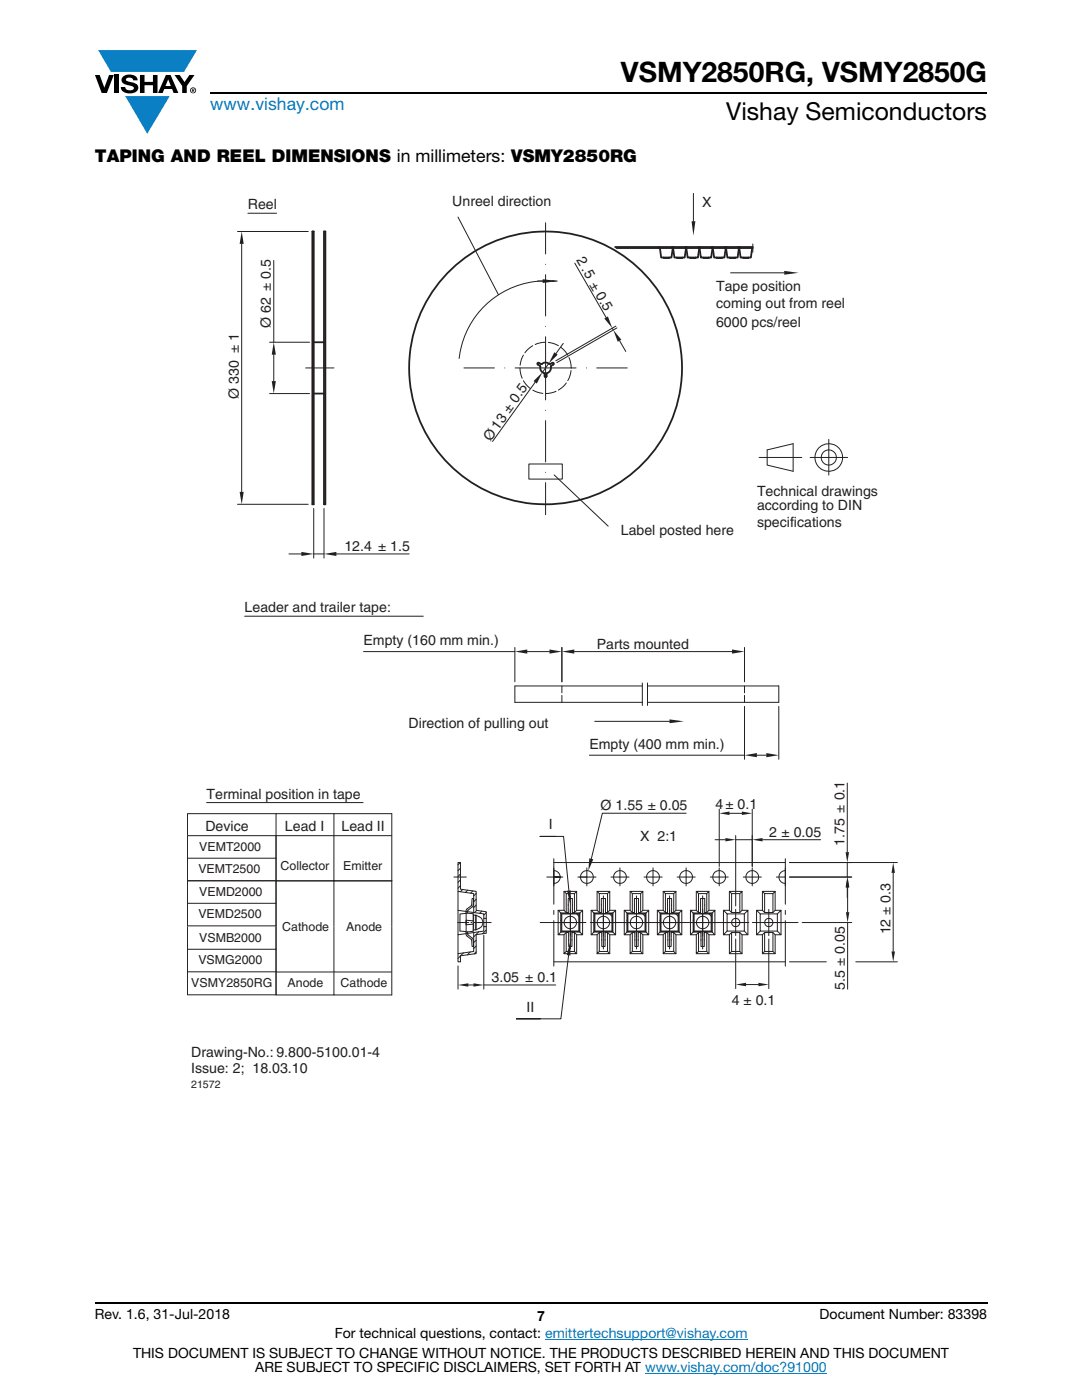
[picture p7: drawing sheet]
<svg xmlns="http://www.w3.org/2000/svg" width="216mm" height="279mm" viewBox="0 0 216 279" stroke-linecap="round" stroke-linejoin="round" font-family="sans-serif">
<g fill="#0a7fc3">
<path d="M19.6 10h19.7l-2.6 4.3h-1.1h-13.5z"/>
<path d="M25 19.2h8.9l-4.5 7.5z"/>
</g>
<g fill="#000">
<path d="M18.9 15h1l.9 2.5 1-2.5h.9l-1.4 3.6h-1zM22.9 15h.9v3.6h-.9zM24.6 15.3a2.1 2.1 0 0 1 2.8 .3l.1 .4h-.9a.79 .79 0 0 0-.7-.5 .79 .79 0 0 0-.8 .4l.3 .3 1 .2a1.08 1.08 0 0 1 1.2 1 1.08 1.08 0 0 1-1.1 1.2 1.73 1.73 0 0 1-2.4-1.2h.9a.96 .96 0 0 0 .8 .6 .96 .96 0 0 0 .9-.4 1.31 1.31 0 0 0-1.2-.6 1.03 1.03 0 0 1-1.1-.6 1.03 1.03 0 0 1 .2-1.1zM27.9 15h.9v1.3h1.7v-1.3h.9v3.6h-.9v-1.6h-1.7v1.6h-.9zM34.8 15h1.1l.9 1.4 1-1.4h1l-1.5 2.2v1.4h-.9v-1.4z"/>
<path d="M33.6 15.9l.5 1.3h-1.1zM33.1 15l-1.6 3.6h1l.3-.8h1.5l.3 .8h1l-1.6-3.6z"/>
<path d="M38.4 17.8h.2v.2h-.2zM38.3 17.7v.7h.1v-.3l.4 .3-.2-.3 .2-.2-.1-.2z"/>
<path d="M38.1 18a.46 .46 0 0 1 .9 0 .46 .46 0 0 1-.9 0zM37.9 18a.6 .6 0 0 0 1.2 0 .6 .6 0 0 0-1.2 0z"/>
</g>
<path d="M42 18.6h155M18.9 260h178.1" fill="none" stroke="#000" stroke-width=".36"/>
<path d="M108.8 267.3h40.3M128.7 274h36.3" fill="none" stroke="#007ec4" stroke-width=".2"/>
<path d="M37.3 38.5h141.8v179.1h-141.8z" fill="#fff"/>
<g fill="none" stroke="#231f20" stroke-width=".2">
<path d="M151.5 91.3h8.5M153.1 89.8l5.2-1.2v5.5l-5.2-1.3zM161.6 91.3h7.5M165.4 87.7v7.1M48.8 123h35.7M102.7 136.9h25.5M112.1 129.2v6.9M114.6 130h31.5M148.6 129.2v6.9M102.7 140.2h25.5"/>
<circle cx="165.4" cy="91.3" r="1.51"/>
<circle cx="165.4" cy="91.3" r="2.76"/>
</g>
<g fill="#231f20">
<path d="M146.1 129.6l2.5 .4-2.5 .4z"/>
<path d="M112.1 130l2.5-.4v.8z"/>
</g>
<path d="M117.6 150.7h31M148.6 141v10.5M151 150.7h1.9M155.4 141v10.5" fill="none" stroke="#231f20" stroke-width=".2"/>
<g fill="#231f20">
<path d="M152.9 150.3l2.5 .4-2.5 .4z"/>
<path d="M148.6 150.7l2.4-.4v.8z"/>
</g>
<path d="M72.5 130h30.2M102.7 129.2v6.9M105.2 130h4.4M112.1 129.2v6.9M128.2 136.3v4.5M129.2 136.9h26.2v3.3h-26.2M129.2 136.3v4.5" fill="none" stroke="#231f20" stroke-width=".2"/>
<g fill="#231f20">
<path d="M109.6 129.6l2.5 .4-2.5 .4z"/>
<path d="M102.7 130l2.5-.4v.8z"/>
</g>
<path d="M54.6 52v16.3M91.4 43.3l8.1 15.5M107.6 56.1a17.4 17.4 0 0 0-16 15.4M53.8 78.5h8M53.8 68.3h8M54.6 70.8v5.3M92.6 73.4h6.1M100.7 73.4h.1M102.8 73.4h6.1M102.7 136.9v3.3M112.1 136.9v1.4M112.1 138.8v1.4" fill="none" stroke="#231f20" stroke-width=".2"/>
<circle cx="108.9" cy="73.4" r="27.2" fill="none" stroke="#231f20" stroke-width=".36"/>
<g fill="#231f20">
<path d="M54.2 76.1h.8l-.4 2.4z"/>
<path d="M54.6 68.3l.4 2.5h-.8z"/>
</g>
<path d="M62.3 46.2v54.4M62.6 46.2v54.4M64.6 46.2v54.4M64.9 46.2v54.4" fill="none" stroke="#231f20" stroke-width=".36"/>
<path d="M47.4 46.2h14.1M48.2 48.7v49.5M47.4 100.6h14.1" fill="none" stroke="#231f20" stroke-width=".2"/>
<g fill="#231f20">
<path d="M47.8 98.2h.8l-.4 2.4z"/>
<path d="M48.2 46.2l.4 2.5h-.8z"/>
</g>
<path d="M62.3 46.2h.3M64.7 46.2h.2M62.6 78.5h2M62.6 68.3h2.1M62.3 100.6h.3M64.6 100.6h.3" fill="none" stroke="#231f20" stroke-width=".36"/>
<path d="M49.5 42.6h5.7M61 73.4h5.6" fill="none" stroke="#231f20" stroke-width=".2"/>
<path d="M110.1 55.9l1.1 .2-1.1 .2z" fill="#231f20"/>
<path d="M108.9 44.5v6.2M108.9 54.8v8.3M108.9 52.8h.1M114.7 52.5l6.2 10.9M108.9 67.2v6.2M108.9 65.1h.1M122.2 65.5l.2 .4M122.9 65.1l-12 6.9M123.1 65.4l-12 7M123.6 68l1.3 2.1" fill="none" stroke="#231f20" stroke-width=".2"/>
<g fill="#231f20">
<path d="M122.4 65.9l1.6 1.9-.7 .4z"/>
<path d="M120.6 63.6l.7-.4 .9 2.3z"/>
</g>
<g fill="none" stroke="#231f20" stroke-width=".2">
<path d="M107.8 56.1h3.4M103.8 73.4l.1 1.2 .3 .9M104.4 70.9l-.4 .8-.2 1.2M104.4 76l.8 1 .7 .6M106.3 69l-1.1 .8-.5 .6M106.3 77.9l.9 .4 1.1 .2M106.8 76.3l-8.5 11.8M108.9 68.3l-1.2 .1-.9 .4M109.4 68.3l1.2 .3 .8 .4M109.5 72.6l-1.3 1.7M110.9 78.1l-.9 .3-1.1 .1M111.9 69.3l.6 .5 .8 1.1"/>
<path d="M112.4 68.5l-1.5 2.1M113 76.4l-.5 .6-1.1 .9M113.5 71.3l.3 1 .2 1.1M113.9 74l-.2 1.1-.4 .9M114.9 73.4h-6v6.4M117 73.4h.1M119.1 73.4h6.1M105.5 92.6h6.7v3h-6.7zM108.9 83.9v8.3M108.9 96.3v6.4M108.9 81.9h.1M108.9 94.3h.1"/>
<path d="M110.6 94.8l10.8 10.2"/>
</g>
<path d="M107.2 72.5l.2-.1 .6 .3a1.58 1.58 0 0 1 1.8 0l.5-.3 .2 .1v.2l-.5 .3a1.51 1.51 0 0 1-.9 1.6v.6l-.2 .1-.2-.1v-.6a1.51 1.51 0 0 1-1-1.6l-.5-.3z" fill="none" stroke="#231f20" stroke-width=".36"/>
<g fill="#231f20">
<path d="M110.6 70.3l.7 .5-1.8 1.8z"/>
<path d="M106.5 76.1l1.7-1.8-1.1 2.2z"/>
</g>
<path d="M138.4 38.6v5.6" fill="none" stroke="#231f20" stroke-width=".2"/>
<path d="M138 44.2h.8l-.4 2.8z" fill="#231f20"/>
<path d="M145.8 54.4h10.7" fill="none" stroke="#231f20" stroke-width=".2"/>
<path d="M156.5 54.1l2.9 .3-2.9 .4z" fill="#231f20"/>
<path d="M118.7 144h14.9" fill="none" stroke="#231f20" stroke-width=".2"/>
<path d="M133.6 143.6l2.9 .4-2.9 .3z" fill="#231f20"/>
<path d="M57.7 110.5h2.4M62.6 101.5v9.9M62.6 110.5h2M64.6 101.5v9.9M67.1 110.5h14.5" fill="none" stroke="#231f20" stroke-width=".2"/>
<g fill="#231f20">
<path d="M60.1 110.1l2.5 .5-2.5 .4z"/>
<path d="M64.7 110.6l2.4-.5v.9z"/>
</g>
<path d="M107.3 56.1h1" fill="none" stroke="#231f20" stroke-width=".2"/>
<path d="M108.3 55.7l2.9 .4-2.9 .4z" fill="#231f20"/>
<g fill="none" stroke="#231f20" stroke-width=".2">
<path d="M150.2 48.7v1.6M148.6 136.9v1.4M148.6 138.8v1.4M110.5 173.6v1.4h1.4h-2.8M110.5 171.4v9.1M110.5 172.1h46.2M110.8 166.9h-3h4.7l1 10.8M115.7 175h1.4M156.7 171.4v9.1M107.8 184.1h7M110.5 181.7v.8M110.5 183.7v9.1"/>
<path d="M110.5 192h46.2M116.1 184.1h.8M118.1 184.1h8.1M127.4 184.1h.9M129.5 184.1h8M138.8 184.1h.8M140.8 184.1h8.1M150.1 184.1h.8M152.2 184.1h7M156.7 181.7v.8M156.7 183.7v9.1"/>
</g>
<g fill="none" stroke="#231f20" stroke-width=".36">
<path d="M122.7 49.3h27.5M123 49.5h27.2M131.7 49.5l.2 1.9h2.1l.2-1.9M132.4 51.4v.1l1.1-.1M134.3 49.5l.3 1.9h2l.3-1.9M135.1 51.4v.1l1-.1M136.9 49.5l.3 1.9h2.1l.2-1.9M137.7 51.4v.1l1.1-.1M139.6 49.5l.3 1.9h2l.3-1.9M140.3 51.4v.1h1.1v-.1M142.2 49.5l.3 1.9h2l.3-1.9M143 51.4v.1h1.1v-.1"/>
<path d="M144.9 49.5l.2 1.9h2.1l.2-1.9M145.6 51.4v.1l1.1-.1M147.5 49.5l.3 1.9h2l.3-1.9M148.3 51.4v.1l1-.1"/>
</g>
<path d="M113.1 177.8l.8-.1-.1 2.9z" fill="#231f20"/>
<path d="M113.5 190.6l-1.6 12.7h-8.9h4.8" fill="none" stroke="#231f20" stroke-width=".2"/>
<path d="M113.8 187.8v2.9l-.7-.1z" fill="#231f20"/>
<path d="M157.5 172.1h21.6M178.2 174.2v15.7M157.5 192h7.4" fill="none" stroke="#231f20" stroke-width=".2"/>
<g fill="#231f20">
<path d="M178.2 172.1l.4 2.1h-.7z"/>
<path d="M177.9 189.9h.7l-.4 2.1z"/>
</g>
<path d="M157.5 175h12.5M169.1 177.1v4.9M160.1 184.1h9.9M169.1 184.1v13.3M170.8 192h8.3" fill="none" stroke="#231f20" stroke-width=".2"/>
<g fill="#231f20">
<path d="M169.1 175l.4 2.1h-.7z"/>
<path d="M168.8 182h.7l-.4 2.1z"/>
</g>
<path d="M169.1 156.3v13.8M157.5 175h12.4M157.5 172.1h12.4M169.1 172.1v2.9M169.1 177.1v2" fill="none" stroke="#231f20" stroke-width=".2"/>
<g fill="#231f20">
<path d="M169.1 175l.3 2.1h-.7z"/>
<path d="M168.7 170.1h.7l-.3 2z"/>
</g>
<path d="M142.7 167.6h2M146.8 167.6h3.3M146.8 166.8v14M150.1 166.8v6.1M152.2 167.6h11.5" fill="none" stroke="#231f20" stroke-width=".2"/>
<g fill="#231f20">
<path d="M144.7 167.2l2.1 .4-2.1 .3z"/>
<path d="M150.1 167.6l2.1-.4v.7z"/>
</g>
<path d="M143.5 161.5v11.4M145.6 162.3h2.4M150.1 161.5v11.4" fill="none" stroke="#231f20" stroke-width=".2"/>
<g fill="#231f20">
<path d="M143.5 162.3l2.1-.3v.7z"/>
<path d="M148 162l2.1 .3-2.1 .4z"/>
</g>
<path d="M146.8 187.4v9.9M148.9 196.5h2.4M153.4 187.4v9.9" fill="none" stroke="#231f20" stroke-width=".2"/>
<g fill="#231f20">
<path d="M146.8 196.5l2.1-.4v.7z"/>
<path d="M151.3 196.1l2.1 .4-2.1 .3z"/>
</g>
<path d="M136.9 162.3h-16.7l-2.2 9.1" fill="none" stroke="#231f20" stroke-width=".2"/>
<path d="M117.6 171.3l.8 .2-1 2.3z" fill="#231f20"/>
<path d="M91.4 192.8v4.6M93.5 196.6h1M96.5 196.6h14.4M96.5 186.7v10.7" fill="none" stroke="#231f20" stroke-width=".2"/>
<g fill="#231f20">
<path d="M91.4 196.6l2.1-.4v.7z"/>
<path d="M94.5 196.2l2 .4-2 .3z"/>
</g>
<g fill="none" stroke="#231f20" stroke-width=".2">
<path d="M37.4 171.3v4.5h17.7M41.2 160.2h31.3M55.1 166.8h23.1v18M55.1 166.8v9h11.5v9M55.1 166.8h-17.7v4.5M55.1 166.8v4.5h-17.7M55.1 171.3v13.5M55.1 162.4h-17.7v4.3M55.1 175.8h-17.7v4.5M55.1 175.8v4.5h-17.7M66.6 166.8v9h11.6h-23.1M66.6 162.4h-11.5v4.3"/>
<path d="M66.6 166.7v-4.3h11.6v4.3M90.6 175h2.4M91.4 177.9v8.7M91.4 172.1h.5v5.4l3.1 .4v3.8l2 .3v1.3h-.5v-.9l-2-.3v-3.8l-3.1-.4zM91.8 172.1l-.4 .5M91.9 173.3l-.5 .5M91.9 174.4l-.5 .5M91.9 175.6l-.5 .5M91.9 176.8l-.5 .5M92.3 177.5l-.4 .5M93.3 177.7l-.4 .4M94.4 177.8l-.5 .5"/>
<path d="M95 178.3l-.5 .5M95 179.5l-.5 .5M110.5 173.2v1.8h1.8M110.5 173.7a1.28 1.28 0 0 1 1.3 1.3 1.28 1.28 0 0 1-1.3 1.3M110.5 175v1.8M112.5 177.9v3.8l.5 .4M113.4 179.3h.8v3h-.8zM113.8 178.8v5.3h-2.2M114.6 178.3l.5-.4v3.8M115.1 177.9h-2.6l.5 .4M115.3 175h3.6M117.1 173.2v3.6"/>
<path d="M119.1 177.9v3.8l.5 .4M120 179.3h.8v3h-.8zM120.4 178.8v5.3h-2.2M121.2 178.3l.5-.4v3.8M121.7 177.9h-2.6l.5 .4M121.9 175h3.6M123.7 173.2v3.6M125.7 177.9v3.8l.5 .4M126.6 179.3h.8v3h-.8zM127 178.8v5.3h-2.2M127.8 178.3l.5-.4v3.8M128.3 177.9h-2.6l.5 .4"/>
<path d="M128.5 175h3.6M130.3 173.2v3.6M132.3 177.9v3.8l.5 .4M133.2 179.3h.8v3h-.8zM133.6 178.8v5.3h-2.2M134.4 178.3l.5-.4v3.8M134.9 177.9h-2.6l.5 .4M135.1 175h3.6M136.9 173.2v3.6M138.9 177.9v3.8l.5 .4M139.8 179.3h.8v3h-.8zM140.2 178.8v5.3h-2.2"/>
<path d="M141 178.3l.5-.4v3.8M141.5 177.9h-2.6l.5 .4M141.7 175h3.6M143.5 173.2v3.6M145.5 177.9v3.8l.5 .4M146 178.3h1.6v3.8h-1.6zM147.6 178.3l.5-.4v3.8M148.1 177.9h-2.6l.5 .4M148.3 175h3.6M150.1 173.2v3.6M152.1 177.9v3.8l.5 .4M152.6 178.3h1.6v3.8h-1.6z"/>
<path d="M154.2 178.3l.5-.4v3.8M154.7 177.9h-2.6l.5 .4M156.7 173.2v1.8h-1.8M156.7 173.7a1.28 1.28 0 0 0-1.3 1.3 1.28 1.28 0 0 0 1.3 1.3M156.7 175v1.8M37.4 180.3v4.5h17.7M37.4 189.4h17.7v-4.5v9.1h11.5M37.4 184.9v4.5M55.1 194.1v4.5h11.5M55.1 189.4v4.5h-17.7v-4.5M55.1 194v4.5h-17.7v-4.4M66.6 194.1v4.5h11.6v-4.5"/>
<path d="M78.2 184.9v9.1h-11.6v-9.1M91.3 184.1h2.2M91.4 181.7l3.1 .4M91.9 191.9v.1M92.5 190.2l-1.1 1.1M93 185.9l.1 .8 1 .8 .1 1.4h.3l-.1-1.4-1.1-1v-.5M93 182.3l-1.2 .1v3.4l1.2 .1M93 183.7v.9M93 183.7l1.4 .1v.6l-1.4 .2M93.3 182.2v-.5l1.1-1 .1-1.4h-.3l-.1 1.4-1 .8-.1 .8M93.8 190l-.5 .6M94 184.1h.2"/>
<path d="M94.4 182.5l.1 .1M94.4 183.8v-1.4l-1.4-.2v3.8l1.4-.1v-1.5M94.5 185.6l-.1 .1M94.5 186.1l2-.3v-.9h.5v1.3l-2 .3v3.8l-3.1 .5v1.2h-.5v-1.7l3.1-.4zM94.5 186.1l-3.1 .5v3.7M94.9 182.7l-.4-.1v3M94.9 185.6h-.4M94.9 182.7v2.9M94.9 182.7h.1M95 182.7a1.41 1.41 0 0 1 1.2 .9 1.41 1.41 0 0 1-.3 1.5l-.9 .5M95 182.7v2.9M95 185.6h-.1"/>
<path d="M95 187.6l-.5 .5M95 188.8l-.5 .5M95 190l-.4 .4M95 180.6l-.5 .5M95.1 181.7l-.4 .4M95.5 186l-1 1M96.1 181.8l-.4 .5M96.5 183.3v1.6M96.6 184.9l-.1 .1M97 182.1l-.5 .5M97 185.6l-.7 .7M97 183.3v1.6"/>
<path d="M98 184.1h-3.4M111.4 181.7v4.8M111.9 182.2v3.8M111.9 186h1.6M111.9 182.2h1.5M111.9 183.7h.1M111.9 186l-.5 .5h1.1l.5-.4M112 182.3v3.6M112 182.3h1.4M112 182.3l.1 .1v3.4M112 185.9h1.5M112.1 182.4h3.4"/>
<path d="M112.5 181.7h-1.1l.5 .5M112.5 186.5v3.8l.5-.4M113 186.1h.5M113 182.1v-3.8h1.6v3.8M113 182.1h.4M113 186.1v3.8h1.6v-3.8M113.5 185.9h.6v3h-.6zM113.8 181.5v2.6h-2.6M114.1 185.9h1.5M114.1 186.1h.5M114.2 182.3h1.4M114.2 182.2h1.5v3.8h-1.6"/>
<path d="M114.2 182.1h.4M114.6 189.9l.5 .4h-2.6M114.6 186.1l.5 .4v3.8M115 182.4l.6 .5M115.5 182.4v3.4l.1 .1M115.5 185.8h-3.4l-.1 .1M115.6 182.3l-.1 .1M115.6 182.3v3.6M115.7 182.2l.5-.5v4.8M115.7 186l.5 .5h-1.1M116 184.1h-2.2v5.3M116.2 181.7h-1.1l-.5 .4"/>
<path d="M116.4 184.1h-2.6v2.6M118 181.7v4.8M118.5 183.7h.1M118.5 186l-.5 .5h1.1l.5-.4M118.6 182.3l.1 .1v3.4M118.6 182.3h1.4M118.6 182.3v3.6M118.6 185.9h1.5M118.7 182.4h3.4M119.1 181.7h-1.1l.5 .5M119.1 186.5v3.8l.5-.4M119.6 182.1v-3.8h1.6v3.8"/>
<path d="M119.6 182.1h.4M119.6 186.1h.5M119.6 186.1v3.8h1.6v-3.8M120 182.2h-1.5v3.8h1.6M120.1 185.9h.6v3h-.6zM120.4 181.5v2.6h-2.6M120.7 186h1.6M120.7 185.9h1.5M120.7 186.1h.5M120.8 182.2h1.5M120.8 182.3h1.4M120.8 182.1h.4"/>
<path d="M121.2 186.1l.5 .4v3.8M121.2 189.9l.5 .4h-2.6M121.6 182.4l.6 .5M122.1 182.4v3.4l.1 .1M122.1 185.8h-3.4l-.1 .1M122.2 182.3l-.1 .1M122.2 182.3v3.6M122.3 182.2v3.8M122.3 186l.5 .5h-1.1M122.3 182.2l.5-.5v4.8M122.6 184.1h-2.2v5.3M122.8 181.7h-1.1l-.5 .4"/>
<path d="M123 184.1h-2.6v2.6M124.6 181.7v4.8M125.1 182.2h1.5M125.1 183.7h.1M125.1 186h1.6M125.1 182.2v3.8M125.1 186l-.5 .5h1.1l.5-.4M125.2 182.3l.1 3.5M125.2 182.3h1.4M125.2 182.3v3.6M125.2 185.9h1.5M125.3 182.4h3.4"/>
<path d="M125.7 186.5v3.8l.5-.4M125.7 181.7h-1.1l.5 .5M126.2 182.1v-3.8h1.6v3.8M126.2 182.1h.4M126.2 186.1h.5M126.2 186.1v3.8h1.6v-3.8M126.7 185.9h.6v3h-.6zM127 181.5v2.6h-2.6M127.3 185.9h1.5M127.3 186h1.6M127.3 186.1h.5M127.4 182.3h1.4"/>
<path d="M127.4 182.2h1.5M127.4 182.1h.4M127.8 189.9l.5 .4h-2.6M127.8 186.1l.5 .4v3.8M128.2 182.4l.5 .5M128.7 182.4l.1 3.5M128.7 185.8h-3.4l-.1 .1M128.8 182.3v3.6M128.8 182.3l-.1 .1M128.9 182.2v3.8M128.9 186l.5 .5h-1.1M128.9 182.2l.5-.5v4.8"/>
<path d="M129.2 184.1h-2.2v5.3M129.4 181.7h-1.1l-.5 .4M129.6 184.1h-2.6v2.6M131.2 181.7v4.8M131.7 182.2h1.5M131.7 183.7h.1M131.7 186h1.6M131.7 182.2v3.8M131.7 186l-.5 .5h1.1l.5-.4M131.8 182.3l.1 3.5M131.8 185.9h1.5M131.8 182.3h1.4"/>
<path d="M131.8 182.3v3.6M131.9 182.4h3.4M132.3 186.5v3.8l.5-.4M132.3 181.7h-1.1l.5 .5M132.8 186.1h.5M132.8 182.1v-3.8h1.6v3.8M132.8 182.1h.4M132.8 186.1v3.8h1.6v-3.8M133.3 185.9h.6v3h-.6zM133.6 181.5v2.6h-2.6M133.9 185.9h1.5M133.9 186h1.6"/>
<path d="M133.9 186.1h.5M134 182.3h1.4M134 182.2h1.5M134 182.1h.4M134.4 189.9l.5 .4h-2.6M134.4 186.1l.5 .4v3.8M134.8 182.4l.5 .5M135.3 182.4l.1 3.5M135.3 185.8h-3.4l-.1 .1M135.4 182.3v3.6M135.4 182.3l-.1 .1M135.5 182.2v3.8"/>
<path d="M135.5 182.2l.5-.5v4.8M135.5 186l.5 .5h-1.1M135.8 184.1h-2.2v5.3M136 181.7h-1.1l-.5 .4M136.2 184.1h-2.6v2.6M137.8 181.7v4.8M138.3 186l-.5 .5h1.1l.5-.4M138.3 186h1.6M138.3 182.2v3.8M138.3 182.2h1.5M138.3 183.7h.1M138.4 182.3l.1 .1v3.4"/>
<path d="M138.4 182.3h1.4M138.4 182.3v3.6M138.4 185.9h1.5M138.5 182.4h3.4M138.9 181.7h-1.1l.5 .5M138.9 186.5v3.8l.5-.4M139.4 186.1h.5M139.4 182.1v-3.8h1.6v3.8M139.4 182.1h.4M139.4 186.1v3.8h1.6v-3.8M139.9 185.9h.6v3h-.6zM140.2 181.5v2.6h-2.6"/>
<path d="M140.5 186.1h.5M140.5 186h1.6M140.5 185.9h1.5M140.6 182.1h.4M140.6 182.3h1.4M140.6 182.2h1.5M141 189.9l.5 .4h-2.6M141 186.1l.5 .4v3.8M141.4 182.4l.6 .5M141.9 182.4v3.4l.1 .1M141.9 185.8h-3.4l-.1 .1M142 182.3l-.1 .1"/>
<path d="M142 182.3v3.6M142.1 182.2l.5-.5v4.8M142.1 186l.5 .5h-1.1M142.1 182.2v3.8M142.4 184.1h-2.2v5.3M142.6 181.7h-1.1l-.5 .4M142.8 184.1h-2.6v2.6M144.4 181.7v4.8M145.1 182.4h3.4v3.4h-3.4zM145.1 185.8l-.7 .7h1.1l.5-.4M145.5 181.7h-1.1l.7 .7M145.5 186.5v3.8l.5-.4"/>
<path d="M146 186.1h1.6v3.8h-1.6zM146.8 181.5v2.6h-2.6M147.6 186.1l.5 .4v3.8M147.6 189.9l.5 .4h-2.6M148.5 185.8l.7 .7h-1.1M148.5 182.4l.7-.7v4.8M149.2 181.7h-1.1l-.5 .4M149.4 184.1h-2.6v2.6M151 181.7v4.8M151.7 182.4h3.4v3.4h-3.4zM151.7 185.8l-.7 .7h1.1l.5-.4M152.1 186.5v3.8l.5-.4"/>
<path d="M152.1 181.7h-1.1l.7 .7M152.6 186.1h1.6v3.8h-1.6zM153.4 181.5v2.6h-2.6M154.2 189.9l.5 .4h-2.6M154.2 186.1l.5 .4v3.8M155.1 182.4l.7-.7v4.8M155.1 185.8l.7 .7h-1.1M155.8 181.7h-1.1l-.5 .4M156 184.1h-2.6v2.6"/>
<circle cx="117.1" cy="175" r="1.28"/>
<circle cx="123.7" cy="175" r="1.28"/>
<circle cx="130.3" cy="175" r="1.28"/>
<circle cx="136.9" cy="175" r="1.28"/>
<circle cx="143.5" cy="175" r="1.28"/>
<circle cx="150.1" cy="175" r="1.28"/>
<circle cx="113.8" cy="184.1" r="1.24"/>
<circle cx="120.4" cy="184.1" r="1.24"/>
<circle cx="127" cy="184.1" r="1.24"/>
<circle cx="133.6" cy="184.1" r="1.24"/>
<circle cx="140.2" cy="184.1" r="1.24"/>
<circle cx="146.8" cy="184.1" r=".83"/>
<circle cx="153.4" cy="184.1" r=".82"/>
</g>
<text font-size="5.6" x="123.9" y="16.4">VSMY2850RG, VSMY2850G</text>
<text font-size="4.9" x="144.9" y="24">Vishay Semiconductors</text>
<text font-size="3.5" fill="#007ec4" x="42" y="21.9">www.vishay.com</text>
<text font-size="3.5" x="18.9" y="32.3">TAPING AND REEL DIMENSIONS in millimeters: VSMY2850RG</text>
<g font-size="2.8" fill="#231f20">
<text x="49.5" y="41.8">Reel</text>
<text x="90.3" y="41.1">Unreel direction</text>
<text x="140.1" y="41.3">X</text>
<text x="115" y="52" transform="rotate(60 115 52)">2.5 ± 0.5</text>
<text x="142.9" y="58">Tape position</text>
<text x="54.1" y="65.5" transform="rotate(-90 54.1 65.5)">Ø 62 ± 0.5</text>
<text x="142.9" y="65.2">6000 pcs/reel</text>
<text x="142.9" y="61.5">coming out from reel</text>
<text x="47.7" y="79.6" transform="rotate(-90 47.7 79.6)">Ø 330 ± 1</text>
<text x="97.9" y="88.2" transform="rotate(-54 97.9 88.2)">Ø13 ± 0.5</text>
<text x="151.1" y="99">Technical drawings</text>
<text x="151.1" y="101.8">according to DIN</text>
<text x="123.9" y="106.8">Label posted here</text>
<text x="151.1" y="105.2">specifications</text>
<text x="68.7" y="110">12.4 ± 1.5</text>
<text x="48.8" y="122.2">Leader and trailer tape:</text>
<text x="72.5" y="128.8">Empty (160 mm min.)</text>
<text x="119.1" y="129.5">Parts mounted</text>
<text x="81.5" y="145.3">Direction of pulling out</text>
<text x="117.6" y="149.5">Empty (400 mm min.)</text>
<text x="41.2" y="159.4">Terminal position in tape</text>
<text x="119.8" y="161.7">Ø 1.55 ± 0.05</text>
<text x="142.8" y="161.4">4 ± 0.1</text>
<text x="41" y="165.9">Device</text>
<text x="56.9" y="165.9">Lead I</text>
<text x="68.2" y="165.9">Lead II</text>
<text x="109.5" y="165.5">I</text>
<text x="127.7" y="167.9">X 2:1</text>
<text x="153.5" y="167.1">2 ± 0.05</text>
<text x="168.5" y="168.9" transform="rotate(-90 168.5 168.9)">1.75 ± 0.1</text>
<text x="177.7" y="186.5" transform="rotate(-90 177.7 186.5)">12 ± 0.3</text>
<text x="98.1" y="196">3.05 ± 0.1</text>
<text x="168.6" y="197.6" transform="rotate(-90 168.6 197.6)">5.5 ± 0.05</text>
<text x="105.1" y="201.9">II</text>
<text x="146" y="200.5">4 ± 0.1</text>
<text x="38.1" y="214.1">Issue: 2; 18.03.10</text>
<text x="38.1" y="210.9">Drawing-No.: 9.800-5100.01-4</text>
</g>
<g font-size="2.8">
<text x="18.9" y="263.3">Rev. 1.6, 31-Jul-2018</text>
<text x="107.2" y="263.6">7</text>
<text x="163.6" y="263.3">Document Number: 83398</text>
<text x="66.8" y="267.1">For technical questions, contact: emittertechsupport@vishay.com</text>
<text x="26.5" y="271">THIS DOCUMENT IS SUBJECT TO CHANGE WITHOUT NOTICE. THE PRODUCTS DESCRIBED HEREIN AND THIS DOCUMENT</text>
<text x="50.9" y="273.8">ARE SUBJECT TO SPECIFIC DISCLAIMERS, SET FORTH AT www.vishay.com/doc?91000</text>
</g>
<g font-size="2.5" fill="#231f20">
<text x="39.8" y="169.8">VEMT2000</text>
<text x="56" y="173.5">Collector</text>
<text x="68.5" y="173.5">Emitter</text>
<text x="39.6" y="174.2">VEMT2500</text>
<text x="39.8" y="178.8">VEMD2000</text>
<text x="39.6" y="183.2">VEMD2500</text>
<text x="56.3" y="185.7">Cathode</text>
<text x="69.1" y="185.7">Anode</text>
<text x="39.8" y="188">VSMB2000</text>
<text x="38.2" y="197">VSMY2850RG</text>
<text x="39.6" y="192.4">VSMG2000</text>
<text x="57.4" y="197">Anode</text>
<text x="68" y="197">Cathode</text>
</g>
<text font-size="2.1" fill="#231f20" x="38.1" y="217.1">21572</text>
</svg>
